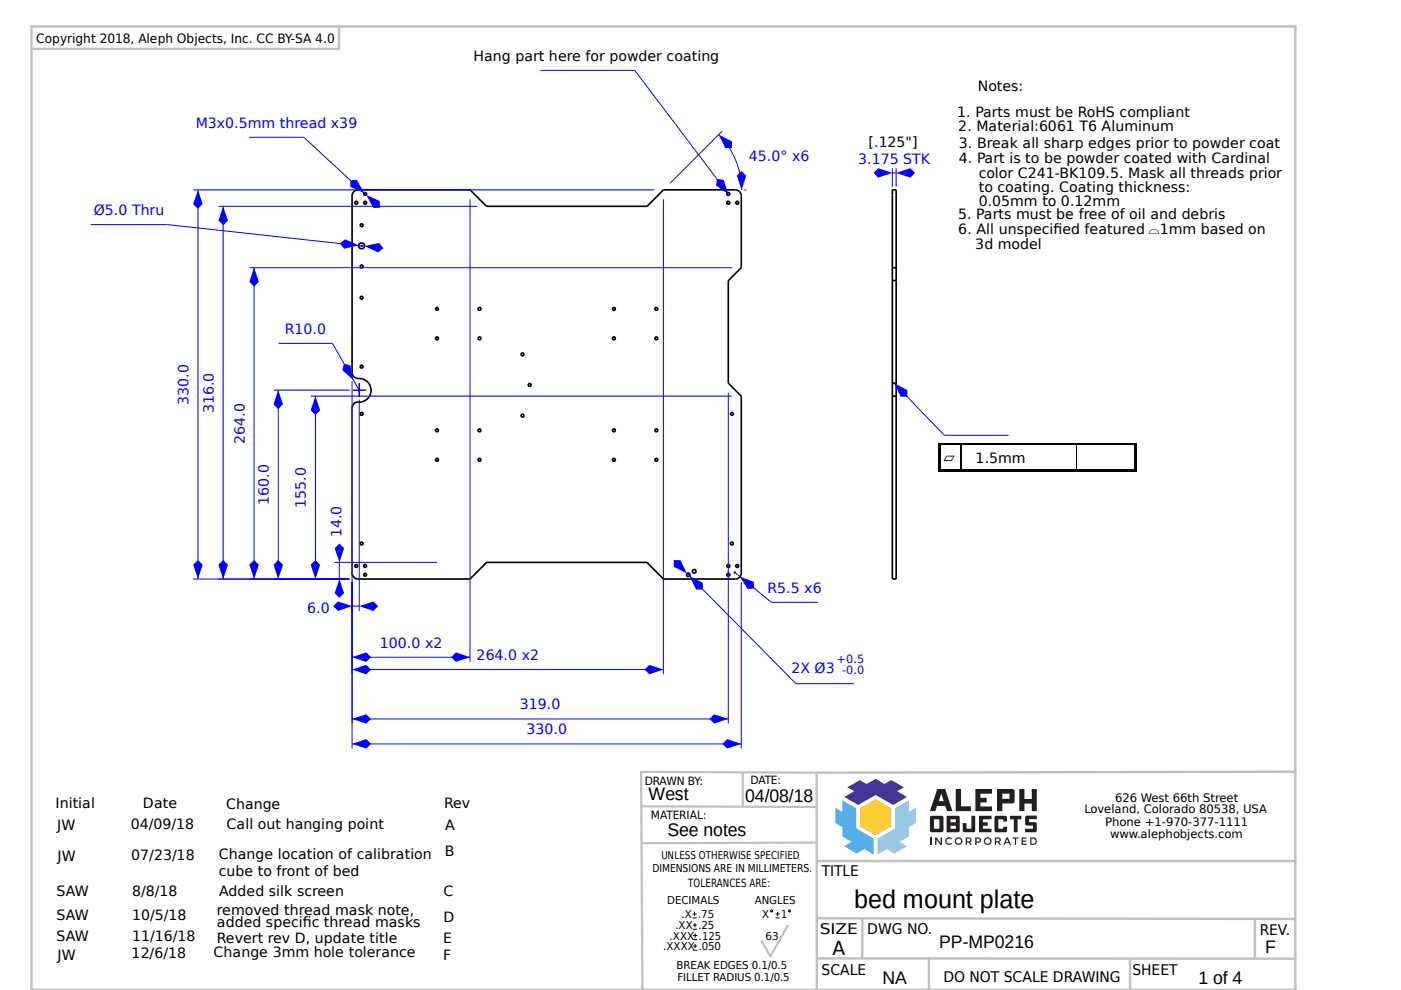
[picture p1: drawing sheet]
<svg xmlns="http://www.w3.org/2000/svg" width="297mm" height="210mm" viewBox="0 0 297 210" stroke-linecap="round" stroke-linejoin="round" font-family="sans-serif">
<g fill="none" stroke="#000" stroke-width=".35">
<path d="M103.2 43.7h34M103.2 43.8l-3.5-3.5h-23.8a1.28 1.28 0 0 0-1.3 1.2v37.5a1.32 1.32 0 0 0 1.6 1.3 2.5 2.5 0 0 1 2.5 2.5 2.5 2.5 0 0 1-2.5 2.5M137.2 43.8l3.5-3.5h15.2a1.26 1.26 0 0 1 1.3 1.2v15.3l-2.8 2.7M154.4 59.5v21.7l2.8 2.8v37.5a1.26 1.26 0 0 1-1.3 1.3h-15.2l-3.5-3.6h-34M189.2 40.3h.8v82.5h-.8zM189.2 56.8h.8M189.2 59.5h.8M76.2 85.2a1.32 1.32 0 0 0-1.6 1.3v35a1.29 1.29 0 0 0 1.3 1.3h23.8l3.5-3.6M189.2 81.2h.8M189.2 84h.8"/>
<circle cx="75.5" cy="43" r=".31"/>
<circle cx="76.7" cy="52.1" r=".62"/>
<circle cx="76.7" cy="47.7" r=".3"/>
<circle cx="76.7" cy="56.5" r=".3"/>
<circle cx="77.4" cy="43" r=".3"/>
<circle cx="77.4" cy="41.1" r=".3"/>
<circle cx="154.4" cy="43" r=".31"/>
<circle cx="154.4" cy="41.1" r=".31"/>
<circle cx="156.3" cy="43" r=".31"/>
<circle cx="76.7" cy="77.7" r=".3"/>
<circle cx="76.7" cy="63.1" r=".3"/>
<circle cx="92.7" cy="71.7" r=".3"/>
<circle cx="92.7" cy="65.5" r=".3"/>
<circle cx="101.7" cy="71.7" r=".3"/>
<circle cx="101.7" cy="65.5" r=".3"/>
<circle cx="110.8" cy="75.1" r=".3"/>
<circle cx="130.2" cy="71.7" r=".3"/>
<circle cx="130.2" cy="65.5" r=".3"/>
<circle cx="139.2" cy="71.7" r=".3"/>
<circle cx="139.2" cy="65.5" r=".3"/>
<circle cx="76.7" cy="87.8" r=".3"/>
<circle cx="92.7" cy="97.5" r=".3"/>
<circle cx="92.7" cy="91.2" r=".3"/>
<circle cx="101.7" cy="97.5" r=".3"/>
<circle cx="101.7" cy="91.2" r=".3"/>
<circle cx="110.8" cy="88.1" r=".31"/>
<circle cx="112.3" cy="81.6" r=".31"/>
<circle cx="130.2" cy="97.5" r=".3"/>
<circle cx="130.2" cy="91.2" r=".3"/>
<circle cx="139.2" cy="97.5" r=".3"/>
<circle cx="139.2" cy="91.2" r=".3"/>
<circle cx="155.2" cy="87.8" r=".3"/>
<circle cx="75.5" cy="120" r=".31"/>
<circle cx="76.7" cy="115.2" r=".3"/>
<circle cx="77.4" cy="120" r=".3"/>
<circle cx="154.4" cy="120" r=".31"/>
<circle cx="155.2" cy="115.2" r=".3"/>
<circle cx="156.3" cy="120" r=".31"/>
<circle cx="77.4" cy="121.9" r=".3"/>
<circle cx="145.9" cy="121.9" r=".38"/>
<circle cx="147.2" cy="121.1" r=".38"/>
<circle cx="154.4" cy="121.9" r=".31"/>
</g>
<path d="M76.2 84.7v44.8M74.6 123.4v6.1M74.6 128.5h1.6" fill="none" stroke="#00f" stroke-width=".21"/>
<g fill="#00f">
<path d="M71.6 127.5l3.1 1-3.1 1-.9-1z" fill-rule="evenodd"/>
<path d="M76.2 128.5l3-1 1 1-1 1z" fill-rule="evenodd"/>
</g>
<path d="M70.9 119.2h21.8M71.9 119.2v3.6M70.9 122.8h3.1" fill="none" stroke="#00f" stroke-width=".21"/>
<g fill="#00f">
<path d="M72 122.8l1 3-1 1-1.1-1z" fill-rule="evenodd"/>
<path d="M70.9 116.2l1.1-.9 1 .9-1 3z" fill-rule="evenodd"/>
</g>
<path d="M58 82.7h16.2M59 82.7v40.1M58 122.8h16" fill="none" stroke="#00f" stroke-width=".21"/>
<g fill="#00f">
<path d="M58 119.7l1-1 1 1-1 3.1z" fill-rule="evenodd"/>
<path d="M59 82.7l1 3-1 1-1-1z" fill-rule="evenodd"/>
</g>
<path d="M65.9 84h89.3M66.9 84v38.8M65.9 122.8h8.1" fill="none" stroke="#00f" stroke-width=".21"/>
<g fill="#00f">
<path d="M65.9 119.7l1-1 1 1-1 3.1z" fill-rule="evenodd"/>
<path d="M66.9 84l1 3-1 1-1-1z" fill-rule="evenodd"/>
</g>
<path d="M52.9 56.8h102.3M53.9 56.8v66M52.9 122.8h21.1" fill="none" stroke="#00f" stroke-width=".21"/>
<g fill="#00f">
<path d="M52.9 119.7l1-1 1 1-1 3.1z" fill-rule="evenodd"/>
<path d="M53.9 56.8l1 3-1 .9-1-.9z" fill-rule="evenodd"/>
</g>
<path d="M41 40.3h97.7M42 40.3v82.5M41 122.8h33" fill="none" stroke="#00f" stroke-width=".21"/>
<g fill="#00f">
<path d="M41 119.7l1-1 1 1-1 3.1z" fill-rule="evenodd"/>
<path d="M42 40.3l1 3-1 1-1-1z" fill-rule="evenodd"/>
</g>
<path d="M46.3 43.7h54.9M47.3 43.7v79.1M46.3 122.8h27.7" fill="none" stroke="#00f" stroke-width=".21"/>
<g fill="#00f">
<path d="M46.3 119.7l1-1 1 1-1 3.1z" fill-rule="evenodd"/>
<path d="M47.3 43.7l1 3-1 1.1-1-1.1z" fill-rule="evenodd"/>
</g>
<path d="M99.7 42.3v98M74.6 123.4v16.9M74.6 139.3h25.1" fill="none" stroke="#00f" stroke-width=".21"/>
<g fill="#00f">
<path d="M74.6 139.3l3-1 1.1 1-1.1 1z" fill-rule="evenodd"/>
<path d="M96.7 138.3l3 1-3 1-1-1z" fill-rule="evenodd"/>
<circle cx="76.2" cy="82.8" r=".25"/>
</g>
<path d="M70.5 72.8l5.7 10" fill="none" stroke="#00f" stroke-width=".21"/>
<path d="M72.9 77.1l1.4 .4 .6 3.1-2.3-2.1z" fill-rule="evenodd" fill="#00f"/>
<path d="M59 72.8h11.5" fill="none" stroke="#00f" stroke-width=".21"/>
<circle cx="155.8" cy="121.4" r=".26" fill="#00f"/>
<path d="M155.8 121.4l7.7 6.3" fill="none" stroke="#00f" stroke-width=".21"/>
<path d="M156.8 122.2l3 1.2 .1 1.4-1.4 .1z" fill-rule="evenodd" fill="#00f"/>
<path d="M152.4 28.5a16.6 16.6 0 0 1 4.8 11.8M153.1 27.8l-11 11M157.8 40.3h.4M163.5 127.7h9.9" fill="none" stroke="#00f" stroke-width=".21"/>
<g fill="#00f">
<path d="M152.4 28.5l2.8 1.5v1.4h-1.4z" fill-rule="evenodd"/>
<path d="M156.2 37.3l1-1 1 1-1 3z" fill-rule="evenodd"/>
</g>
<path d="M189.2 35.7v3.9M189.2 36.7h.8M190 35.7v3.9" fill="none" stroke="#00f" stroke-width=".21"/>
<g fill="#00f">
<path d="M185.2 36.7l1-1 3 1-3 1z" fill-rule="evenodd"/>
<path d="M190 36.7l3-1 1 1-1 1z" fill-rule="evenodd"/>
</g>
<path d="M140.7 42.3v100.6M74.6 80.9v62M74.6 142h66.1" fill="none" stroke="#00f" stroke-width=".21"/>
<g fill="#00f">
<path d="M74.6 142l3-1 1.1 1-1.1 1z" fill-rule="evenodd"/>
<path d="M136.7 142l1-1 3 1-3 1z" fill-rule="evenodd"/>
</g>
<path d="M74.9 82.7h2.7M76.2 81.2v3" fill="none" stroke="#00f" stroke-width=".32"/>
<path d="M189.6 81.2l10.6 11.1" fill="none" stroke="#00f" stroke-width=".21"/>
<path d="M189.6 81.2l2.8 1.5v1.4h-1.4z" fill-rule="evenodd" fill="#00f"/>
<path d="M200.2 92.3h13.7" fill="none" stroke="#00f" stroke-width=".21"/>
<path d="M199 94h42v6h-42z" fill-rule="evenodd" fill="#000"/>
<g fill="#fff">
<path d="M199.5 94.5h4v5h-4z" fill-rule="evenodd"/>
<path d="M204 94.5h24v5h-24z" fill-rule="evenodd"/>
<path d="M228.5 94.5h12v5h-12z" fill-rule="evenodd"/>
</g>
<path d="M154.4 83.3v70.1M74.6 123.4v30M74.6 152.4h79.8" fill="none" stroke="#00f" stroke-width=".21"/>
<g fill="#00f">
<path d="M74.6 152.4l3-1 1.1 1-1.1 1z" fill-rule="evenodd"/>
<path d="M150.4 152.4l1-1 3 1-3 1z" fill-rule="evenodd"/>
</g>
<path d="M74.6 123.4v35.3M157.2 123.4v35.3M74.6 157.7h82.6" fill="none" stroke="#00f" stroke-width=".21"/>
<g fill="#00f">
<path d="M74.6 157.7l3-1 1.1 1-1.1 1z" fill-rule="evenodd"/>
<path d="M154.2 156.7l3 1-3 1-1-1z" fill-rule="evenodd"/>
<circle cx="76.7" cy="52.1" r=".25"/>
</g>
<path d="M35.5 47.6l41.8 4.6" fill="none" stroke="#00f" stroke-width=".21"/>
<g fill="#00f">
<path d="M72.1 51.6l1.1-.9 2.9 1.3-3.1 .7z" fill-rule="evenodd"/>
<path d="M77.3 52.2l3.1-.7 .9 1.1-1.1 .9z" fill-rule="evenodd"/>
</g>
<path d="M19.2 47.6h16.3" fill="none" stroke="#00f" stroke-width=".21"/>
<path d="M77.4 41.1v.1z" fill-rule="evenodd" fill="#00f"/>
<path d="M64.4 29.1l13.2 12.2" fill="none" stroke="#00f" stroke-width=".21"/>
<g fill="#00f">
<path d="M74.3 38.2l1.4-.1 1.5 2.8-2.9-1.3z" fill-rule="evenodd"/>
<path d="M77.6 41.3l2.9 1.3 .1 1.5h-1.4z" fill-rule="evenodd"/>
</g>
<path d="M134.6 14.9l19.8 26.2M52.8 29.1h11.6" fill="none" stroke="#00f" stroke-width=".21"/>
<path d="M152 37.9l1.4 .2 1 3-2.6-1.8z" fill-rule="evenodd" fill="#00f"/>
<path d="M114.6 14.9h20" fill="none" stroke="#00f" stroke-width=".21"/>
<circle cx="145.9" cy="121.9" r=".07" fill="#00f"/>
<path d="M145.7 121.6l23.1 23.4" fill="none" stroke="#00f" stroke-width=".21"/>
<g fill="#00f">
<path d="M146.2 122.1l2.8 1.5v1.4h-1.4z" fill-rule="evenodd"/>
<path d="M142.8 118.7l1.5 .1 1.4 2.8-2.9-1.4z" fill-rule="evenodd"/>
</g>
<path d="M168.7 145h12.3" fill="none" stroke="#00f" stroke-width=".21"/>
<path d="M136 171l37.2 .1M173.2 178.6l-37.2 .2M173.6 163.8l-37.7-.1 .3 46.3M167 196.3l-3.7 6.5-1.8-3.3" fill="none" stroke="#c0c0c0" stroke-width=".47"/>
<g fill="none" stroke="#000" stroke-width=".21">
<path d="M146.9 194.6h.8M146.9 193.8h.8M146.9 197h.8M146.9 196.1h.8M147 199.2h.8M147 198.4h.8M147.2 193.3v.9M147.4 195.7v.9M147.4 197.9v.9M164.4 194.6h.9M164.4 193.8h.9M164.9 193.3v.9"/>
<path d="M147 201.5h.8M147 200.6h.8M147.4 200.1v.9"/>
<circle cx="163.6" cy="193.1" r=".22"/>
<circle cx="167.4" cy="193.1" r=".21"/>
</g>
<path d="M6.7 5.6h267.9v204.3h-267.9zM71.9 5.7v4.7h-65.2M274.7 163.6l-101.6 .2 .1 45.9M173.2 194.7l101.3 .1M173.2 182.6h101.4M182.8 194.8v8.2M266.1 194.8v8.3M173.3 203.2l101.3 .1M197 203.2v6.6M239.6 203.3v6.5" fill="none" stroke="#c0c0c0" stroke-width=".51"/>
<g fill="#231f20">
<path d="M199.6 168.3l-.6 1.6h1.1zM198.7 167.3h1.7l1.5 4.7h-1.1l-.4-1.1h-1.7l-.4 1.1h-1.1z" fill-rule="evenodd"/>
<path d="M202.6 167.3h1.2v3.7h2v1h-3.2z" fill-rule="evenodd"/>
<path d="M206.8 167.3h3.5v1h-2.4v.9h1.3v.9h-1.3v.9h2.4v1h-3.5z" fill-rule="evenodd"/>
<path d="M212.5 168.3v1.1h1.5v-1.1zM211.4 167.3h3.2a.49 .49 0 0 1 .5 .5v2.1a.49 .49 0 0 1-.5 .5h-2.1v1.6h-1.1z" fill-rule="evenodd"/>
<path d="M216.1 167.3h1.1v2.1h1.6v-2.1h1v4.7h-1v-1.6h-1.6v1.6h-1.1z" fill-rule="evenodd"/>
<path d="M198 173.7v2h1.2v-2zM197.3 173.1l2.3-.1 .4 .2v2.9l-.1 .3h-2.6z" fill-rule="evenodd"/>
<path d="M201.5 175.1v.6h1.2v-.6zM201.5 173.7v.6h1.2v-.6zM200.7 173l2.7 .1v3.3l-2.7 .1z" fill-rule="evenodd"/>
<path d="M204.1 174.5h.8v1.2h1.1v-2.7h.8l-.1 3.4h-2.5z" fill-rule="evenodd"/>
<path d="M207.6 173h2.6v.7h-1.8v.6h1v.8h-1v.6h1.8v.8h-2.6z" fill-rule="evenodd"/>
<path d="M211 173.1h2.4l.1 1.1h-.8v-.5h-1v2h1v-.4h.8l-.1 1.1-2.1 .1-.4-.3v-2.8z" fill-rule="evenodd"/>
<path d="M214.1 173h2.5v.7h-.8v2.8h-.9v-2.8h-.8z" fill-rule="evenodd"/>
<path d="M217.5 173l2.3-.1v.8h-1.6v.6h1.2l.4 .2-.1 1.9-2.4 .1v-.8h1.7v-.7h-1.2l-.4-.2-.1-1.5z" fill-rule="evenodd"/>
<path d="M197.2 177.6h.2v1.5h-.2z" fill-rule="evenodd"/>
<path d="M198.3 177.6h.2l.9 1.2v-1.2h.3v1.5h-.3l-.9-1.1v1.1h-.2z" fill-rule="evenodd"/>
<path d="M200.7 177.8l.3-.2h.5l.4 .2-.2 .2a.56 .56 0 0 0-.8-.1 .56 .56 0 0 0 0 .9 .56 .56 0 0 0 .8-.1l.1 .2a.8 .8 0 0 1-1.1 0 .8 .8 0 0 1 0-1.1z" fill-rule="evenodd"/>
<path d="M202.7 178.3a.55 .55 0 0 0 1.1 0 .55 .55 0 0 0-1.1 0zM202.4 178.3a.81 .81 0 0 1 1.6 0 .81 .81 0 0 1-1.6 0z" fill-rule="evenodd"/>
<path d="M205 177.8v.6l.7-.2-.1-.3zM204.8 177.6h.6a.54 .54 0 0 1 .6 .3 .54 .54 0 0 1-.3 .7l.4 .5h-.4l-.3-.5h-.4v.5h-.2z" fill-rule="evenodd"/>
<path d="M207 177.8v.6h.6v-.5zM206.8 177.6h.5a.62 .62 0 0 1 .7 .7 .62 .62 0 0 1-1 .4v.4h-.2z" fill-rule="evenodd"/>
<path d="M208.8 178.3a.6 .6 0 0 0 1.2 0 .6 .6 0 0 0-1.2 0zM208.6 178.3a.81 .81 0 0 1 1.6 0 .81 .81 0 0 1-1.6 0z" fill-rule="evenodd"/>
<path d="M211.2 177.8v.6l.6-.1v-.4zM210.9 177.6h.6a.54 .54 0 0 1 .7 .3 .54 .54 0 0 1-.4 .7l.5 .5h-.4l-.3-.5h-.4v.5h-.3z" fill-rule="evenodd"/>
<path d="M213.5 177.9l-.2 .6h.5zM213.4 177.6h.3l.7 1.5h-.3l-.2-.3h-.8l-.1 .3h-.3z" fill-rule="evenodd"/>
<path d="M214.7 177.6h1.2v.2h-.5v1.3h-.2v-1.3h-.5z" fill-rule="evenodd"/>
<path d="M216.6 177.6h1.1v.2h-.8v.4h.7v.3h-.7v.4h.8v.2h-1.1z" fill-rule="evenodd"/>
<path d="M218.7 177.8v1.1a.62 .62 0 0 0 .9-.6 .62 .62 0 0 0-.9-.5zM218.4 177.6h.6a.8 .8 0 0 1 .8 .8 .8 .8 0 0 1-.9 .7h-.5z" fill-rule="evenodd"/>
</g>
<path d="M185.6 169.5l3.3 1.9v3.8l-3.3-1.9z" fill-rule="evenodd" fill="#f68712"/>
<path d="M182.4 171.4l3.3-1.9v3.8l-3.3 1.9z" fill-rule="evenodd" fill="#fccf29"/>
<path d="M182.4 175.2l3.2-1.9 3.3 1.9-3.3 1.9z" fill-rule="evenodd" fill="#e45e1d"/>
<path d="M179.6 166.9l2.7-1.5 1.5 .8 1.9-1.1 1.8 1.1 1.5-.8 2.7 1.5-1.5 .8 2.1 1.3-2.9 1.7-3.7-2.1-3.8 2.1-2.9-1.7 2.1-1.3z" fill-rule="evenodd" fill="#443593"/>
<path d="M178.6 169.7l2.9 1.7v4.2l3.7 2.2v3.4l-2-1.2-1.6 1-2.6-1.6 1.6-.9-2-1.2v-1.9l-1.5-.9v-3.2l1.5 .8z" fill-rule="evenodd" fill="#51ade5"/>
<path d="M189.8 171.4l2.9-1.7v2.4l1.5-.8v3.2l-1.5 .9v1.9l-2 1.2 1.6 .9-2.6 1.6-1.7-1-1.9 1.2v-3.4l3.7-2.2z" fill-rule="evenodd" fill="#94ceee"/>
<path d="M157.5 163.8v7.2" fill="none" stroke="#c0c0c0" stroke-width=".47"/>
<text font-size="5.5" x="181.1" y="192.5">bed mount plate</text>
<text font-size="4.1" x="176.5" y="202.5">A</text>
<g font-size="3.8">
<text x="137.5" y="169.7">West</text>
<text x="158" y="170.1">04/08/18</text>
<text x="141.5" y="177.3">See notes</text>
<text x="199.1" y="201.1">PP-MP0216</text>
<text x="268.2" y="202.1">F</text>
<text x="187.1" y="208.5">NA</text>
<text x="254.1" y="208.5">1 of 4</text>
</g>
<g font-size="3.1">
<text x="174.2" y="185.8">TITLE</text>
<text x="173.8" y="198">SIZE</text>
<text x="183.9" y="198">DWG NO.</text>
<text x="267.1" y="198.3">REV.</text>
<text x="174.2" y="206.7">SCALE</text>
<text x="200" y="208.1">DO NOT SCALE DRAWING</text>
<text x="240.1" y="206.7">SHEET</text>
</g>
<g font-size="3">
<text x="100.4" y="13">Hang part here for powder coating</text>
<text x="207.3" y="19.3">Notes:</text>
<text x="203" y="24.8">1. Parts must be RoHS compliant</text>
<text x="203.2" y="27.9">2. Material:6061 T6 Aluminum</text>
<text x="184.1" y="31.1">[.125&quot;]</text>
<text x="203.3" y="31.3">3. Break all sharp edges prior to powder coat</text>
<text x="203.3" y="34.6">4. Part is to be powder coated with Cardinal</text>
<text x="207.5" y="37.7">color C241-BK109.5. Mask all threads prior</text>
<text x="207.5" y="40.7">to coating. Coating thickness:</text>
<text x="203.1" y="46.4">5. Parts must be free of oil and debris</text>
<text x="207.5" y="43.7">0.05mm to 0.12mm</text>
<text x="203.2" y="49.7">6. All unspecif</text>
<text x="206.8" y="52.8">3d model</text>
<text x="223.4" y="49.7">ied featured ⌓1mm based on</text>
<text x="200.1" y="98">⏥</text>
<text x="206.8" y="98.1">1.5mm</text>
<text x="11.8" y="171.4">Initial</text>
<text x="30.3" y="171.4">Date</text>
<text x="47.9" y="171.5">Change</text>
<text x="94.2" y="171.4">Rev</text>
<text x="12.1" y="176">JW</text>
<text x="27.7" y="175.8">04/09/18</text>
<text x="48" y="175.8">Call out hanging point</text>
<text x="94.4" y="175.9">A</text>
<text x="12.2" y="182.6">JW</text>
<text x="27.8" y="182.4">07/23/18</text>
<text x="46.4" y="182.1">Change location of calibration</text>
<text x="46.4" y="185.8">cube to front of bed</text>
<text x="94.3" y="181.5">B</text>
<text x="12" y="190">SAW</text>
<text x="28" y="190">8/8/18</text>
<text x="46.5" y="190">Added silk screen</text>
<text x="94" y="190">C</text>
<text x="12" y="195">SAW</text>
<text x="28" y="195">10/5/18</text>
<text x="46" y="194">removed thread mask note,</text>
<text x="46" y="196.5">added specif</text>
<text x="64.2" y="196.5">ic thread masks</text>
<text x="94" y="195.5">D</text>
<text x="12" y="199.5">SAW</text>
<text x="12.2" y="203.6">JW</text>
<text x="27.9" y="203.1">12/6/18</text>
<text x="28" y="199.5">11/16/18</text>
<text x="45.3" y="203">Change 3mm hole tolerance</text>
<text x="46" y="200">Revert rev D, update title</text>
<text x="93.9" y="200">E</text>
<text x="93.9" y="203.5">F</text>
</g>
<g font-size="3" fill="#00f">
<text x="41.5" y="27.1">M3x0.5mm thread x39</text>
<text x="158.8" y="34.1">45.0° x6</text>
<text x="182" y="34.7">3.175 STK</text>
<text x="19.9" y="45.6">Ø5.0 Thru</text>
<text x="60.4" y="70.8">R10.0</text>
<text x="40" y="85.8" transform="rotate(-90 40 85.8)">330.0</text>
<text x="45.3" y="87.6" transform="rotate(-90 45.3 87.6)">316.0</text>
<text x="51.9" y="94.1" transform="rotate(-90 51.9 94.1)">264.0</text>
<text x="57" y="107" transform="rotate(-90 57 107)">160.0</text>
<text x="64.9" y="107.7" transform="rotate(-90 64.9 107.7)">155.0</text>
<text x="72.4" y="113.9" transform="rotate(-90 72.4 113.9)">14.0</text>
<text x="162.7" y="125.7">R5.5 x6</text>
<text x="65.1" y="130">6.0</text>
<text x="80.5" y="137.3">100.0 x2</text>
<text x="101" y="140">264.0 x2</text>
<text x="167.8" y="142.7">2X Ø3</text>
<text x="110.2" y="150.4">319.0</text>
<text x="111.6" y="155.7">330.0</text>
</g>
<text font-size="2.7" x="7.7" y="9.1">Copyright 2018, Aleph Objects, Inc. CC BY-SA 4.0</text>
<g font-size="2.5">
<text x="229.9" y="172.4">Loveland, Colorado 80538, USA</text>
<text x="236.4" y="170">626 West 66th Street</text>
<text x="234.3" y="175.1">Phone +1-970-377-1111</text>
<text x="235.4" y="177.6">www.alephobjects.com</text>
</g>
<g font-size="2.4" fill="#00f">
<text x="177.4" y="140.6">+0.5</text>
<text x="178.5" y="143">-0.0</text>
</g>
<g font-size="2.4">
<text x="136.7" y="166.4">DRAWN BY:</text>
<text x="159.1" y="166.3">DATE:</text>
<text x="138" y="173.6">MATERIAL:</text>
<text x="145.9" y="188">TOLERANCES ARE:</text>
</g>
<g font-size="2.3">
<text x="138.3" y="185">DIMENSIONS ARE IN MILLIMETERS.</text>
<text x="140.2" y="182">UNLESS OTHERWISE SPECIFIED</text>
<text x="141.5" y="191.7">DECIMALS</text>
<text x="160" y="191.8">ANGLES</text>
<text x="143.2" y="197.1">.XX .25</text>
<text x="144.5" y="194.7">.X .75</text>
<text x="161.6" y="194.7">X</text>
<text x="165.6" y="194.7">1</text>
<text x="140.6" y="201.4">.XXXX .050</text>
<text x="141.9" y="199.2">.XXX .125</text>
<text x="162.3" y="199.4">63</text>
<text x="143.4" y="205.5">BREAK EDGES 0.1/0.5</text>
<text x="143.6" y="208.1">FILLET RADIUS 0.1/0.5</text>
</g>
</svg>
